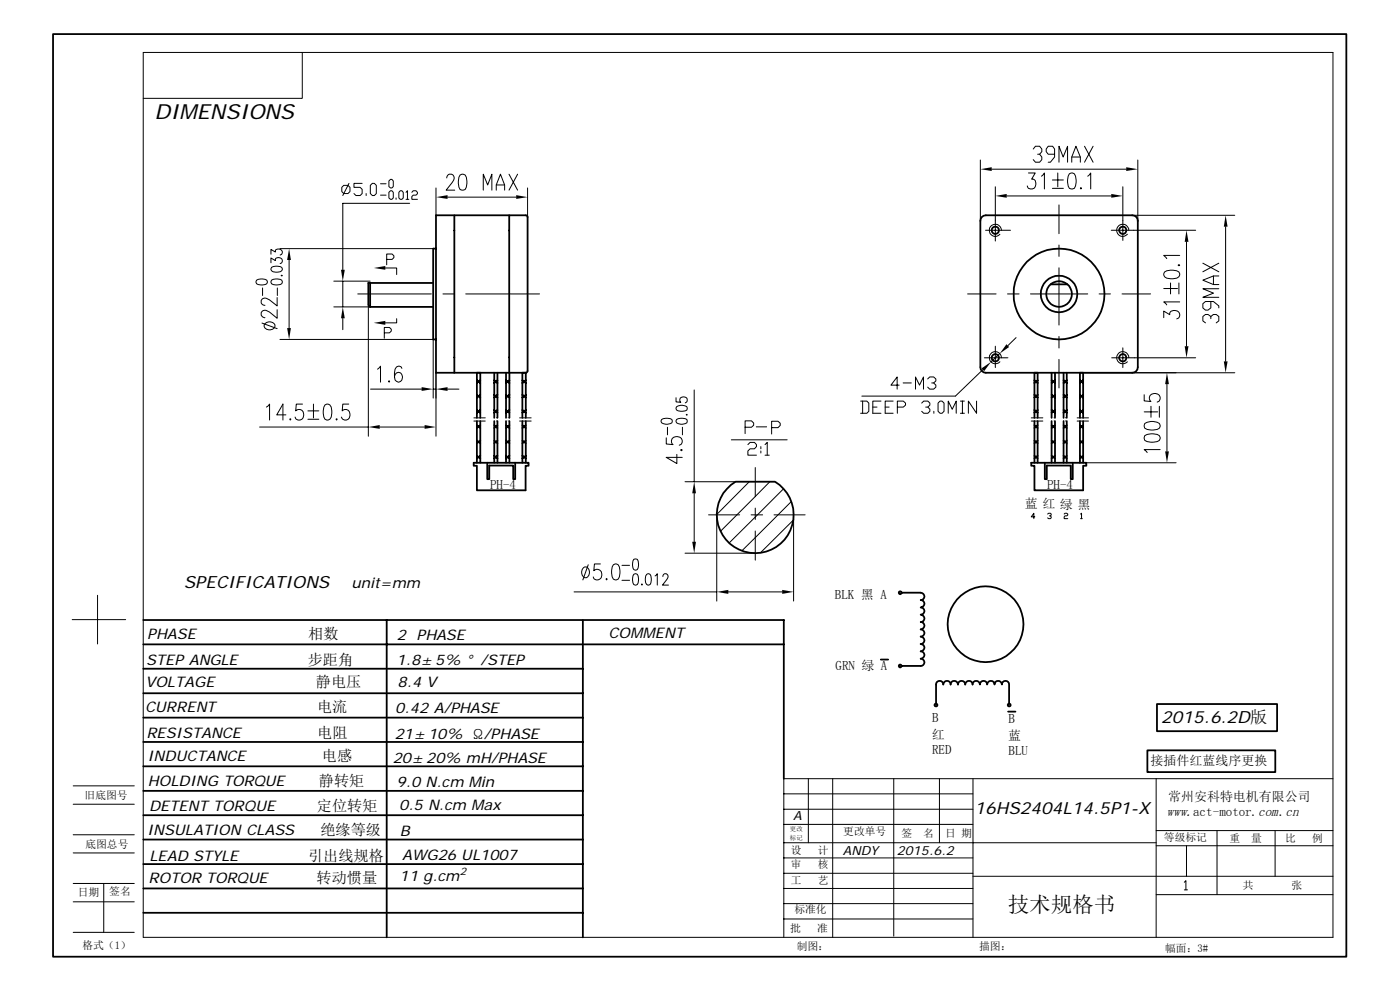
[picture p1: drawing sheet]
<svg xmlns="http://www.w3.org/2000/svg" width="297mm" height="210mm" viewBox="0 0 297 210" stroke-linecap="round" stroke-linejoin="round" font-family="sans-serif">
<g fill="none" stroke="#000" stroke-width=".38">
<path d="M11.3 7.2h274.3v195.7h-274.3zM92.5 45.7h19l.4 .2v32.8l-.2 .3-19.2 .1zM92.5 52.7h-.6v19.3h.6M96.4 45.7v33.4M108 45.7v33.4M208.3 46l.8-.3h31.1a1.16 1.16 0 0 1 1.2 1.2v31a1.16 1.16 0 0 1-1.2 1.2h-31.1a1.16 1.16 0 0 1-1.1-1.2v-31zM78.5 60v5.1M78.5 65.1h13.4M91.9 60h-13.8v4.7l.4 .4M101.2 79.1v9.5M101.9 79.1v9.5M104.9 79.1v9.5"/>
<path d="M105.5 79.1v9.5M107.3 79.1v9.5M108.1 79.1v9.5M110.8 79.1v9.5M111.5 79.1v9.5M219.4 79.1v9.5M220.1 79.1v9.5M222.9 60.3h3.5M223.1 79.1v9.5M223.8 79.1v9.5M225.6 79.1v9.5M226.3 79.1v9.5"/>
<path d="M229.1 79.1v9.5M229.8 79.1v9.5M100.5 98.2h11.6v.6h-.6v5.2h-10.3v-5.2h-.7zM101.2 80.7l.7 .5M101.2 93.5l.7 .5M101.2 90.2l.7 .6M101.2 87l.7 .5M101.2 83.8l.7 .5M101.2 89.3v8.9M101.2 96.7l.7 .5M101.9 80.7l-.7 .5M101.9 93.5l-.7 .5"/>
<path d="M101.9 90.2l-.7 .6M101.9 87l-.7 .5M101.9 83.8l-.7 .5M101.9 89.3v8.9M101.9 96.7l-.7 .5M103.4 98.2v3.4h.4v-2.8h5.1v2.8h.4v-3.4M104.9 89.3v8.9M104.9 83.8l.6 .5M104.9 87l.6 .5M104.9 90.2l.6 .6M104.9 93.5l.6 .5M104.9 80.7l.6 .5"/>
<path d="M104.9 96.7l.6 .5M105.5 89.3v8.9M105.5 83.8l-.6 .5M105.5 87l-.6 .5M105.5 90.2l-.6 .6M105.5 93.5l-.6 .5M105.5 80.7l-.6 .5M105.5 96.7l-.6 .5M107.3 80.7l.8 .5M107.3 93.5l.8 .5M107.3 90.2l.8 .6M107.3 87l.8 .5"/>
<path d="M107.3 83.8l.8 .5M107.3 89.3v8.9M107.3 96.7l.8 .5M108.1 80.7l-.8 .5M108.1 93.5l-.8 .5M108.1 90.2l-.8 .6M108.1 87l-.8 .5M108.1 83.8l-.8 .5M108.1 89.3v8.9M108.1 96.7l-.8 .5M110.8 89.3v8.9M110.8 83.8l.7 .5"/>
<path d="M110.8 87l.7 .5M110.8 90.2l.7 .6M110.8 93.5l.7 .5M110.8 80.7l.7 .5M110.8 96.7l.7 .5M111.5 89.3v8.9M111.5 83.8l-.7 .5M111.5 87l-.7 .5M111.5 90.2l-.7 .6M111.5 93.5l-.7 .5M111.5 80.7l-.7 .5M111.5 96.7l-.7 .5"/>
<path d="M218.8 98.2h11.7v.6h-.7v5.2h-10.4v-5.2h-.6zM219.4 96.7l.7 .5M219.4 89.3v8.9M219.4 83.8l.7 .5M219.4 87l.7 .5M219.4 90.2l.7 .6M219.4 93.5l.7 .5M219.4 80.7l.7 .5M220.1 96.7l-.7 .5M220.1 89.3v8.9M220.1 83.8l-.7 .5M220.1 87l-.7 .5"/>
<path d="M220.1 90.2l-.7 .6M220.1 93.5l-.7 .5M220.1 80.7l-.7 .5M221.6 98.2v3.4h.5v-2.8h5.1v2.8h.4v-3.4M223.1 96.7l.7 .5M223.1 89.3v8.9M223.1 80.7l.7 .5M223.1 93.5l.7 .5M223.1 90.2l.7 .6M223.1 87l.7 .5M223.1 83.8l.7 .5M223.8 96.7l-.7 .5"/>
<path d="M223.8 89.3v8.9M223.8 80.7l-.7 .5M223.8 93.5l-.7 .5M223.8 90.2l-.7 .6M223.8 87l-.7 .5M223.8 83.8l-.7 .5M225.6 96.7l.7 .5M225.6 89.3v8.9M225.6 83.8l.7 .5M225.6 87l.7 .5M225.6 90.2l.7 .6M225.6 93.5l.7 .5"/>
<path d="M225.6 80.7l.7 .5M226.3 96.7l-.7 .5M226.3 89.3v8.9M226.3 83.8l-.7 .5M226.3 87l-.7 .5M226.3 90.2l-.7 .6M226.3 93.5l-.7 .5M226.3 80.7l-.7 .5M229.1 96.7l.7 .5M229.1 89.3v8.9M229.1 80.7l.7 .5M229.1 93.5l.7 .5"/>
<path d="M229.1 90.2l.7 .6M229.1 87l.7 .5M229.1 83.8l.7 .5M229.8 96.7l-.7 .5M229.8 89.3v8.9M229.8 80.7l-.7 .5M229.8 93.5l-.7 .5M229.8 90.2l-.7 .6M229.8 87l-.7 .5M229.8 83.8l-.7 .5M155.1 102.9l.9-.7h8.4a8.2 8.2 0 0 1 2.3 12 8.2 8.2 0 0 1-12.2 .8 8.2 8.2 0 0 1 .6-12.1zM30.4 131.5h135.9v33.7"/>
<path d="M30.4 136.7h135.9M82 131.5v67.3M123.6 131.5v67.3M186.9 139.9h1.5M191.3 125.7l-.3-.3-.3 .3 .3 .4 .3-.4h4a.78 .78 0 0 1 .8 .8 .78 .78 0 0 1-.8 .8 .78 .78 0 0 1 .8 .8 .78 .78 0 0 1-.8 .8 .76 .76 0 0 1 .8 .7 .76 .76 0 0 1-.8 .8 .78 .78 0 0 1 .8 .8 .78 .78 0 0 1-.8 .7 .78 .78 0 0 1 .8 .8 .78 .78 0 0 1-.8 .8 .76 .76 0 0 1 .8 .8 .76 .76 0 0 1-.8 .7 .78 .78 0 0 1 .8 .8 .78 .78 0 0 1-.8 .8 .78 .78 0 0 1 .8 .8 .78 .78 0 0 1-.8 .8 .78 .78 0 0 1 .8 .8 .78 .78 0 0 1-.8 .7 .76 .76 0 0 1 .8 .8 .76 .76 0 0 1-.8 .8h-4l-.3-.3-.3 .3 .3 .3 .3-.3M30.4 157.4h93.2M30.4 152.2h93.2M30.4 147.1h93.2M30.4 141.9h93.2M198.3 149.3h.5v.5h-.5zM198.6 149.3v-4.1a.76 .76 0 0 1 .7-.8 .76 .76 0 0 1 .8 .8 .78 .78 0 0 1 .8-.8 .78 .78 0 0 1 .8 .8 .78 .78 0 0 1 .8-.8 .78 .78 0 0 1 .7 .8 .76 .76 0 0 1 .8-.8 .76 .76 0 0 1 .8 .8 .78 .78 0 0 1 .7-.8 .78 .78 0 0 1 .8 .8 .78 .78 0 0 1 .8-.8 .78 .78 0 0 1 .8 .8 .76 .76 0 0 1 .8-.8 .76 .76 0 0 1 .7 .8 .78 .78 0 0 1 .8-.8 .78 .78 0 0 1 .8 .8 .78 .78 0 0 1 .8-.8 .78 .78 0 0 1 .7 .8 .76 .76 0 0 1 .8-.8 .76 .76 0 0 1 .8 .8v4.1M213.9 149.3h.4v.5h-.4z"/>
<path d="M213.9 151h1.5M243.4 159.2h27.1v4.6h-27.1zM245.4 149.3h25.5v5.8h-25.5zM30.4 178.1h93.2M30.4 172.9h93.2M30.4 167.8h93.2M30.4 162.6h93.2M30.4 193.6h93.2M30.4 188.5h93.2M30.4 183.3h93.2"/>
<circle cx="211.1" cy="48.8" r=".77"/>
<circle cx="238.2" cy="48.8" r=".77"/>
<circle cx="211.1" cy="75.9" r=".77"/>
<circle cx="224.7" cy="62.4" r="9.7"/>
<circle cx="224.7" cy="62.4" r="3.9"/>
<circle cx="224.7" cy="62.4" r="2.73"/>
<circle cx="238.2" cy="75.9" r=".77"/>
<circle cx="209.1" cy="132.4" r="8"/>
</g>
<g fill="none" stroke="#000" stroke-width=".21">
<path d="M30.4 11.1h252.4v187.7h-252.4zM64.1 11.1v9.8h-33.7M72.5 39.7l.4-.4h.9l.4 .4v.9l-.4 .5h-.9l-.4-.5zM74 38.9l-1.3 2.6M76.8 38.9h-1.7v.8h1.3l.4 .5v.9l-.4 .4h-.9l-.4-.4M79 38.9h.4l.4 .4v1.8l-.4 .4h-.4l-.4-.4v-1.8zM80.7 39h1.2M82.5 38.4l.3-.4h.3l.3 .4v1.2l-.3 .3h-.3l-.3-.3zM92.5 39.9v5.8M94.8 37.8l.2-.7 .3-.2h.5a1.02 1.02 0 0 1 .1 1.8l-1.3 1.6h1.9M97.6 37.1l.6-.2a1.6 1.6 0 0 1 .9 2l-.4 1.3-.5 .1-.6-.1a3.3 3.3 0 0 1 0-3.1zM105.3 39.2h1.8"/>
<path d="M108 36.9l1.8 3.4M109.8 36.9l-1.8 3.4M111.9 39.9v6.2M208 33.9v13M210.4 35.9h28.5M211.2 39.6v11.5M218.2 36.7h1.4l-.7 1.3 .6 .2a1.08 1.08 0 0 1 .1 1.5 1.08 1.08 0 0 1-1.5 .1l-.2-.4M219.2 31.6l.5-.6h.8l.5 .6v.6l-.5 .5h-.4M220.5 32.7l.5 .6v.6l-.5 .5h-.8l-.5-.5M220.9 37.4l.7-.7v3.4M223.3 38.2h2.3M223.3 40h2.3"/>
<path d="M223.7 32.7h-1.3l-.5-.5v-.6l.5-.6h.9l.4 .6v1.7l-.9 1.1h-.4M224.4 36.7v2.9M224.7 34.4v-3.4l.8 2.3 1-2.3v3.4M226.9 36.9l.6-.2a1.72 1.72 0 0 1 .8 1.9l-.4 1.4-.4 .1-.6-.1a3.3 3.3 0 0 1 0-3.1zM227.4 34.4v-1.1l.9-2.3 .9 2.3v1.1M227.4 33.3h1.8M229.3 39.8l.1 .2-.1 .1-.1-.1zM230.1 31l1.8 3.4M230.8 37.4l.6-.7v3.4M231.9 31l-1.8 3.4M238.2 39.6v11.4M241.4 33.9v13"/>
<path d="M54.4 59.4a2.36 2.36 0 0 1 2.2 0l.1 .5a1.17 1.17 0 0 1-1.4 .5l-.9-.2-.1-.3zM57.5 55.7v-1l.9 .6v-.3a.74 .74 0 0 1 1.1-.3 .74 .74 0 0 1 .1 1.1l-.2 .1M57.5 53.9v-1l.9 .6v-.3a.74 .74 0 0 1 1.1-.3 .74 .74 0 0 1 .1 1.1l-.2 .1M57.6 59.4a2.36 2.36 0 0 1 2.2 0l.1 .5a1.17 1.17 0 0 1-1.4 .5l-.9-.2-.1-.3zM57.6 56.7a2.36 2.36 0 0 1 2.2 0l.1 .5a1.58 1.58 0 0 1-2.4 0zM59.4 52.7h32.5M59.6 58.5h.3zM61.3 55.2v14.4M70.8 59.6h7.7M72.7 59.6v5.5M77.7 41.1v.4M80.7 41.4h1.2"/>
<path d="M81.7 56.8h2.5v1.4M82 55h1.2l.4-.4v-.3l-.4-.4h-1.2v2.3M82.5 40.8l.3-.3h.3l.3 .3v1.2l-.3 .3h-.3l-.3-.3zM84 42v.3M84.9 40.5h.4l.2 .3v1.2l-.2 .3h-.4l-.3-.3v-1.2zM86.1 40.8l.3-.3v1.8M86.1 42.3h.6M86.9 43.1h-14.2v14.1M87.4 40.8l.3-.3h.6l.3 .3v.3l-.3 .3h-.6l-.3 .3v.6h1.2M94.9 41.8h14.6M102.5 40.3v-3.4l1 2.3 .8-2.3v3.4M105.3 40.3v-1.1l.9-2.3 .9 2.3v1.1"/>
<path d="M209.1 48.8h5.3M212.5 48.8a1.31 1.31 0 0 0-1.7-1.2 1.31 1.31 0 0 0-.8 1.9 1.31 1.31 0 0 0 2.1 .2M213.6 41.6h22.1M224.7 43.5v6.1M224.7 52v2.4M224.7 56.8v12.2M235.7 48.8h18M239.5 48.8a1.3 1.3 0 0 0-1.7-1.2 1.3 1.3 0 0 0-.7 2 1.3 1.3 0 0 0 2.1 .1M240.2 45.7h21.8M247 57.7a3.2 3.2 0 0 1 3.1 0l.2 .6a1.6 1.6 0 0 1-2 .8l-.8-.1-.5-.3-.1-.4zM249.9 56.3l.2-.2 .2 .2-.2 .1zM250.3 54.2h-3.4l.6 .7"/>
<path d="M251.7 51.3v22.1M255.2 55.8l3.4 1.9M257.4 58.5v1.9M258.6 58.5h-1.2l-2.2 .9 2.2 1h1.2M258.6 55.8l-3.4 1.9M260 48.1v28.6M55.6 68.5l3.2 1.2M55.7 61.1v1.6M56.2 68.7a1.36 1.36 0 0 1 2.1 .2 1.15 1.15 0 0 1-1.1 1.1 1.15 1.15 0 0 1-1.2-1.1zM58.8 65.7v1.8l-1.6-1.3a1.19 1.19 0 0 0-1.6-.1l-.2 .2a.87 .87 0 0 0 .6 1.1h.2M58.8 63.1v1.8l-1.6-1.3a1.19 1.19 0 0 0-1.6-.1l-.2 .2v.6a.77 .77 0 0 0 .8 .5M58.8 61.1v1.6"/>
<path d="M59.4 72h32.5v12.4M70.8 65.1h7.7M72.7 67.5v2.4M75.9 62.3h15.6M78.1 64.7v27.8M80.1 78.3l.6-.6v3.4M81.5 70.6h1.1l.4-.4v-.4l-.4-.3h-1.1v2.2M84.2 67.6v.9h-2.5M85.3 78.1l-.2-.3-.4-.1-.6 .1a3.5 3.5 0 0 0-.3 2.8 .79 .79 0 0 0 .7 .5 .79 .79 0 0 0 .8-.5 .98 .98 0 0 0-.1-1.2 .98 .98 0 0 0-1.1-.3l-.4 .8M92.5 79.1v13.4M94 62.3h2.4M98.8 62.3h15.7"/>
<path d="M205.3 62.3h6M208.5 78.4l-5.8 5.6h-19.9M208.8 75.9h5M211.2 73.4v4.6M212.1 75l-1.8 1.7M212.5 75.9a1.31 1.31 0 0 0-1.7-1.3 1.31 1.31 0 0 0-.8 1.9 1.31 1.31 0 0 0 2.1 .2M213.7 62.3h2.5M215.6 71.6l-1.8 1.7M218.6 62.3h12.2M224.7 71.4v2.4M224.7 76.2v6.1M229.8 79.1h32.2"/>
<path d="M233.2 62.3h2.4M235.8 75.9h17.9M238 62.3h6.1M238.2 73.8v4.2M239.5 75.9a1.3 1.3 0 0 0-1.7-1.2 1.3 1.3 0 0 0-.7 1.9 1.3 1.3 0 0 0 2.1 .1M246.9 67.4v-1.4l1.3 .8v-.4a1.07 1.07 0 0 1 1.5-.5 1.07 1.07 0 0 1 .2 1.6l-.3 .1M246.9 61.2h2.9M248.3 60v2.3M250.1 60v2.3M250.3 64h-3.4l.6 .7M256.9 67.6v-.5l-.6-.4h-.6l-.5 .4v1l.5 .4M256.9 67.1l.5-.4h.6l.6 .4v1l-.6 .4"/>
<path d="M256.9 64v1.3l-.6 .5h-.6l-.5-.5v-.9l.5-.4h1.7l1.2 .9v.4M258.6 61.2h-3.4l2.2 1-2.2 .9h3.4M55.1 90.6h23M56.5 86.4l.7-.7v3.4M60.7 88h-2l1.3-2.3v3.4M61.5 88.9l.1-.1 .1 .1-.1 .2zM64.2 85.7h-1.3l-.2 1.5a1 1 0 0 1 1.3-.2 1 1 0 0 1 .4 1.1 .93 .93 0 0 1-.7 1 .93 .93 0 0 1-1.1-.6M65.3 87.2h2.3M65.3 88.9h2.3M66.5 85.7v2.9M69 85.9l.6-.2a1.6 1.6 0 0 1 .8 2l-.1 .8-.3 .4-.7 .2a1.64 1.64 0 0 1-.7-1.9l.1-.8zM71.4 88.8l.1 .1-.1 .2-.1-.2z"/>
<path d="M74 85.7h-1.3l-.1 1.5a.98 .98 0 0 1 1.2-.2 .98 .98 0 0 1 .4 1.1 .93 .93 0 0 1-.7 1 .93 .93 0 0 1-1.1-.6M78.6 82.5h10.8M80.6 90.6h9.5M82.4 80.9l.1-.1 .2 .1-.2 .2zM91.9 82.5h.6M94.9 82.5h2.5M100.5 89.3h2.4M100.5 88.6h2.4M105.4 88.6h.1M105.4 89.3h.1M107.8 88.6h.1M107.8 89.3h.1"/>
<path d="M110.2 89.3h2.5M110.2 88.6h2.5M140.4 89a2.36 2.36 0 0 1 2.1 0l.1 .4a1.38 1.38 0 0 1-1.9 .5l-.5-.5zM141.3 92.9v1.3l1.5 .1a.99 .99 0 0 1-.2-1.2 .99 .99 0 0 1 1.2-.5 .93 .93 0 0 1 .9 .8 .93 .93 0 0 1-.6 1M141.6 90.6v1.6M143.4 84.4v.9h1a.68 .68 0 0 1-.1-.8 .68 .68 0 0 1 .8-.3 .65 .65 0 0 1 .7 .5 .65 .65 0 0 1-.4 .8M143.5 89a2.36 2.36 0 0 1 2.2 0l.1 .4a1.38 1.38 0 0 1-1.9 .5l-.5-.5zM143.5 86.3a2.06 2.06 0 0 1 2.2 0l.1 .4a1.13 1.13 0 0 1-1.4 .5l-.9-.2-.1-.3zM143.6 96.4v1.9l-2.3-1.3h3.4M144.4 95.5l.2-.2 .1 .2-.1 .1zM144.8 90.6v1.6M145.6 88h.2l-.1 .1z"/>
<path d="M147.3 82.7v19.5M155.1 93.3h11.9M158.1 90.6h1.3l.5-.4v-.5l-.5-.4h-1.3v2.7M158.7 94.3l.4-.5h1l.4 .5v.4l-.4 .5h-1l-.4 .5v.9h1.8M160.2 99.2v6.2M160.4 90.5h2.2M161.4 94.7v.5M161.4 95.7v.4M162.3 94.3l.5-.5v2.8M162.3 96.6h.9M163.7 90.7h1.4l.4-.5v-.4l-.4-.4h-1.4v2.7M182.6 85.1h1.3l.4 .4v1.7l-.4 .5h-1.3"/>
<path d="M183 85.1v2.6M185.2 86.4h.8M186.9 85.1h-1.7v2.6h1.7M187.8 86.4h.8M189.5 85.1h-1.7v2.6h1.7M190.4 86.4h1.2l.5-.5v-.4l-.5-.4h-1.2v2.6M190.7 81.7h-1.7l1.3-1.7v2.5M191.6 81.2h1.7M194.2 82.5v-2.5l.9 1.7 .8-1.7v2.5M195.5 85.5l.5-.4h.8l.5 .4v.4l-.5 .5h-.4M196.8 80.4l.4-.4h.9l.4 .4v.4l-.4 .4h-.5M196.8 86.4l.5 .4v.4l-.5 .5h-.8l-.5-.5"/>
<path d="M198.1 81.2l.4 .5v.4l-.4 .4h-.9l-.4-.4M198.1 87.2v.5M199 85.5l.4-.4h.4l.5 .4v1.7l-.5 .5h-.4l-.4-.5zM201.2 87.7v-2.6l.8 1.7 .9-1.7v2.6M203.7 87.7h.9M203.7 85.1h.9M204.2 85.1v2.6M207.2 85.1v2.6l-1.8-2.6v2.6M218.8 89.3h2.4M218.8 88.6h2.4M223.6 88.6h.1M223.6 89.3h.1"/>
<path d="M226.1 88.6h.1M226.1 89.3h.1M228.5 89.3h2.4M228.5 88.6h2.4M230.5 98.2h19M242.7 83.7v1.3l1.5 .2a.99 .99 0 0 1-.3-1.3 .99 .99 0 0 1 1.2-.4 .93 .93 0 0 1 1 .7 .93 .93 0 0 1-.6 1.1M242.7 87.4h2.9M242.9 92.4a3.3 3.3 0 0 1 3 0l.2 .6a1.64 1.64 0 0 1-1.9 .8l-1.3-.4-.2-.4zM242.9 89.8a2.98 2.98 0 0 1 3 0l.2 .7a1.64 1.64 0 0 1-1.9 .7l-1.3-.4-.2-.3zM244.2 86.2v2.3M245.9 86.2v2.3M246.1 95.4h-3.4l.7 .6"/>
<path d="M247.6 81.5v14.3M124.8 119.8l-1.2 3.2M127.4 119.6h-1.3l-.1 1.5a1.11 1.11 0 0 1 1.7 .4 1.11 1.11 0 0 1-.8 1.5 .8 .8 0 0 1-1.1-.6M130.1 119.8l.7-.2a1.64 1.64 0 0 1 .7 2l-.1 .8-.3 .4-.6 .2a1.64 1.64 0 0 1-.8-1.9l.2-.8zM131.9 119.9h1.7M134.4 118.7a.62 .62 0 0 1 1 .3 2.53 2.53 0 0 1-.2 1.8l-.5 .1a1.15 1.15 0 0 1-.5-1.3zM145.3 117.3h14.9M145.3 102.2h10.7M147.3 104.6v10.3M150.3 109.2h6.6M152.1 109.2v18.3M159 102.2l-6.9 6.9"/>
<path d="M159.3 109.2h2.5M160.2 107.8v2.4M160.2 112.6v6.2M163.3 102.2l-10.4 10.5M164.2 109.2h6.6M166.2 103.7l-11.5 11.5M167.9 106.4l-10.5 10.4M168.3 110.3l-7 7M168.4 109.2v18.3M219.5 109.6h-.7l.5-.7v1.1M222.2 109l.6-.1 .2 .4-.4 .1M222.8 109.4l.2 .2-.2 .4-.6-.2"/>
<path d="M225.8 109l.1-.1 .6 .1-.2 .4h-.4l-.1 .2v.4h.7M229.2 109l.2-.1v1.1M229.2 110h.4M15.3 131.4h11.4M20.7 126.3v10.3M121.8 125.6h30.3M123.8 120.4l.2-.1a1.18 1.18 0 0 1 1.1 .8 1.18 1.18 0 0 1-.4 1.3l-.3 .1a1.18 1.18 0 0 1-1-.8 1.18 1.18 0 0 1 .4-1.3zM128.6 122.8l.1-.1 .1 .1-.1 .2zM131.9 123.1h1.7M134.4 121.8l.5-.1a1.17 1.17 0 0 1 .6 1.4l-.3 .9-.5 .1a1.15 1.15 0 0 1-.5-1.3zM136.2 123.9v.2zM137.2 121.8l.4-.1a1.17 1.17 0 0 1 .6 1.4l-.3 .9-.5 .1a1.73 1.73 0 0 1-.2-2.3z"/>
<path d="M139 122.2l.4-.5v2.4M140.6 122.3l.1-.3a.58 .58 0 0 1 .8-.2 .58 .58 0 0 1 .1 .8l-1.1 1.5h1.3M154.5 125.6h11.4M15.5 177.1h13M15.5 170.6h13M15.5 166.7h13M166.3 165.2h116.5zM166.3 178.8h79M166.3 165.2v33.6M166.3 168.4h40.1M166.3 171.7h40.1M166.3 174.9h40.1"/>
<path d="M171.5 165.2v13.6M176.6 165.2v33.6M189.6 165.2v33.4M199.3 165.2v13.6M206.4 165.2v33.6M245.3 165.2v33.6M245.3 176.2h37.5M245.3 179.4h37.5M251.7 179.4v6.5M258.2 176.2v13.6M270.5 176.2v9.7M15.5 180.9h13"/>
<path d="M15.5 191.3h13M15.5 187.4h13M15.5 197.8h13M22 187.4v10.4M166.3 182h40.1M166.3 185.2h40.1M166.3 188.5h40.1M166.3 191.7h40.1M166.3 194.9h40.1M206.4 185.9h76.4M245.3 189.8h37.5M251.2 187.1l.4-.3v2"/>
<path d="M251.2 188.8h.7"/>
</g>
<g fill="#000">
<path d="M208 35.9l2.4-.4v.8zM238.9 35.5l2.5 .4-2.5 .4zM61.3 52.7l.4 2.5h-.8zM72.3 57.2h.8l-.4 2.4zM79.3 56.8l2.4-.4v.8zM92.5 41.8l2.4-.4v.8zM109.5 41.4l2.4 .4-2.4 .4zM211.2 41.6l2.4-.5v.8zM235.7 41.1l2.5 .5-2.5 .3zM251.7 48.8l.4 2.5h-.8zM260 45.7l.4 2.4h-.8zM60.9 69.6h.8l-.4 2.4z"/>
<path d="M72.7 65.1l.4 2.4h-.8zM79.3 68.5l2.4-.4v.8zM208.2 78.1l2.1-1.4-1.5 2zM213.5 73l.6 .6-2 1.4zM251.3 73.4h.8l-.4 2.5zM259.6 76.7h.8l-.4 2.4zM78.1 90.6l2.5-.4v.8zM89.4 82.1l2.5 .4-2.5 .4zM90.1 90.2l2.4 .4-2.4 .4zM92.5 82.5l2.4-.4v.8zM247.2 95.8h.8l-.4 2.4zM247.6 79.1l.4 2.4h-.8z"/>
<path d="M146.8 114.9h.9l-.4 2.4zM147.3 102.2l.4 2.4h-.9zM152.1 125.6l2.4-.5v.9zM165.9 125.1l2.5 .5-2.5 .4z"/>
</g>
<text font-size="4.6" x="213.8" y="193.5">技术规格书</text>
<text font-size="4.4" x="32.8" y="25.3">DIMENSIONS</text>
<g font-size="3.6">
<text x="39" y="124.7">SPECIFICATIONS</text>
<text x="246.3" y="153.4">2015.6.2D版</text>
<text x="206.7" y="172.6">16HS2404L14.5P1-X</text>
</g>
<g font-size="3.2">
<text x="65.4" y="135.6">相数</text>
<text x="65.3" y="141.1">步距角</text>
<text x="67" y="145.8">静电压</text>
<text x="67.3" y="151">电流</text>
<text x="67.3" y="156.5">电阻</text>
<text x="68.3" y="161.3">电感</text>
<text x="67.6" y="166.7">静转矩</text>
<text x="67.2" y="172">定位转矩</text>
<text x="68" y="177.2">绝缘等级</text>
<text x="65.4" y="182.5">引出线规格</text>
<text x="67.2" y="187.3">转动惯量</text>
</g>
<g font-size="3.1">
<text x="74.6" y="124.7">unit=mm</text>
<text x="31.2" y="135.6">PHASE</text>
<text x="84.2" y="135.7">2</text>
<text x="88.3" y="135.7">PHASE</text>
<text x="129.1" y="135.2">COMMENT</text>
<text x="31" y="141.1">STEP ANGLE</text>
<text x="84.1" y="141">1.8± 5% ° /STEP</text>
<text x="30.9" y="145.8">VOLTAGE</text>
<text x="84.3" y="145.8">8.4 V</text>
<text x="30.8" y="151">CURRENT</text>
<text x="83.8" y="151.2">0.42 A/PHASE</text>
<text x="31.1" y="156.5">RESISTANCE</text>
<text x="31.3" y="161.3">INDUCTANCE</text>
<text x="83.3" y="161.7">20± 20% mH/PHASE</text>
<text x="83.7" y="156.8">21± 10%</text>
<text x="31.4" y="166.7">HOLDING TORQUE</text>
<text x="84.1" y="166.9">9.0 N.cm Min</text>
<text x="31.6" y="172">DETENT TORQUE</text>
<text x="84.7" y="171.8">0.5 N.cm Max</text>
<text x="31.2" y="177.2">INSULATION CLASS</text>
<text x="84.8" y="177.3">B</text>
<text x="31.7" y="182.5">LEAD STYLE</text>
<text x="85.3" y="182.4">AWG26 UL1007</text>
<text x="31.5" y="187.3">ROTOR TORQUE</text>
<text x="84.8" y="187">11 g.cm</text>
</g>
<text font-size="3" x="100.3" y="156.8">Ω/PHASE</text>
<g font-size="2.8">
<text x="104" y="103.7">PH-4</text>
<text x="217.4" y="107.8">蓝 红 绿 黑</text>
<text x="222.1" y="103.6">PH-4</text>
<text x="177.1" y="127">BLK 黑 A</text>
<text x="177.2" y="142.1">GRN 绿 A</text>
<text x="197.8" y="153.2">B</text>
<text x="213.9" y="153.3">B</text>
<text x="197.6" y="156.7">红</text>
<text x="197.7" y="159.9">RED</text>
<text x="213.9" y="156.9">蓝</text>
<text x="213.9" y="160.1">BLU</text>
<text x="244.1" y="162.3">接插件红蓝线序更换</text>
<text x="247.6" y="173.1">www.act-motor.com.cn</text>
<text x="247.8" y="169.8">常州安科特电机有限公司</text>
</g>
<g font-size="2.7">
<text x="168.3" y="173.9">A</text>
<text x="178.8" y="181.4">ANDY</text>
<text x="190.2" y="181.3">2015.6.2</text>
</g>
<g font-size="2.3">
<text x="17.9" y="169.5">旧底图号</text>
<text x="18.1" y="179.8">底图总号</text>
<text x="178.9" y="177.2">更改单号</text>
<text x="191.3" y="177.6">签</text>
<text x="195.8" y="177.6">名</text>
<text x="200.5" y="177.6">日 期</text>
<text x="246.9" y="178.4">等级标记</text>
<text x="260.9" y="178.6">重</text>
<text x="265.4" y="178.6">量</text>
<text x="272.7" y="178.6">比</text>
<text x="278.4" y="178.6">例</text>
<text x="167.8" y="181.1">设</text>
<text x="167.8" y="184.2">审</text>
<text x="173.5" y="181.1">计</text>
<text x="173.5" y="184.2">核</text>
<text x="16.5" y="190.1">日期</text>
<text x="23.2" y="189.9">签名</text>
<text x="167.8" y="187.5">工</text>
<text x="173.5" y="187.5">艺</text>
<text x="263.7" y="188.7">共</text>
<text x="274" y="188.7">张</text>
<text x="167.6" y="197.6">批</text>
<text x="168.5" y="193.7">标准化</text>
<text x="173.3" y="197.6">准</text>
<text x="17.5" y="201.4">格式（1）</text>
<text x="169" y="201.5">制图：</text>
<text x="207.7" y="201.5">描图：</text>
<text x="247.2" y="201.8">幅面：3#</text>
</g>
<text font-size="2.2" x="97.5" y="185.6">2</text>
<g font-size="1.4">
<text x="167.6" y="176.3">更改</text>
<text x="167.6" y="178.1">标记</text>
</g>
</svg>
